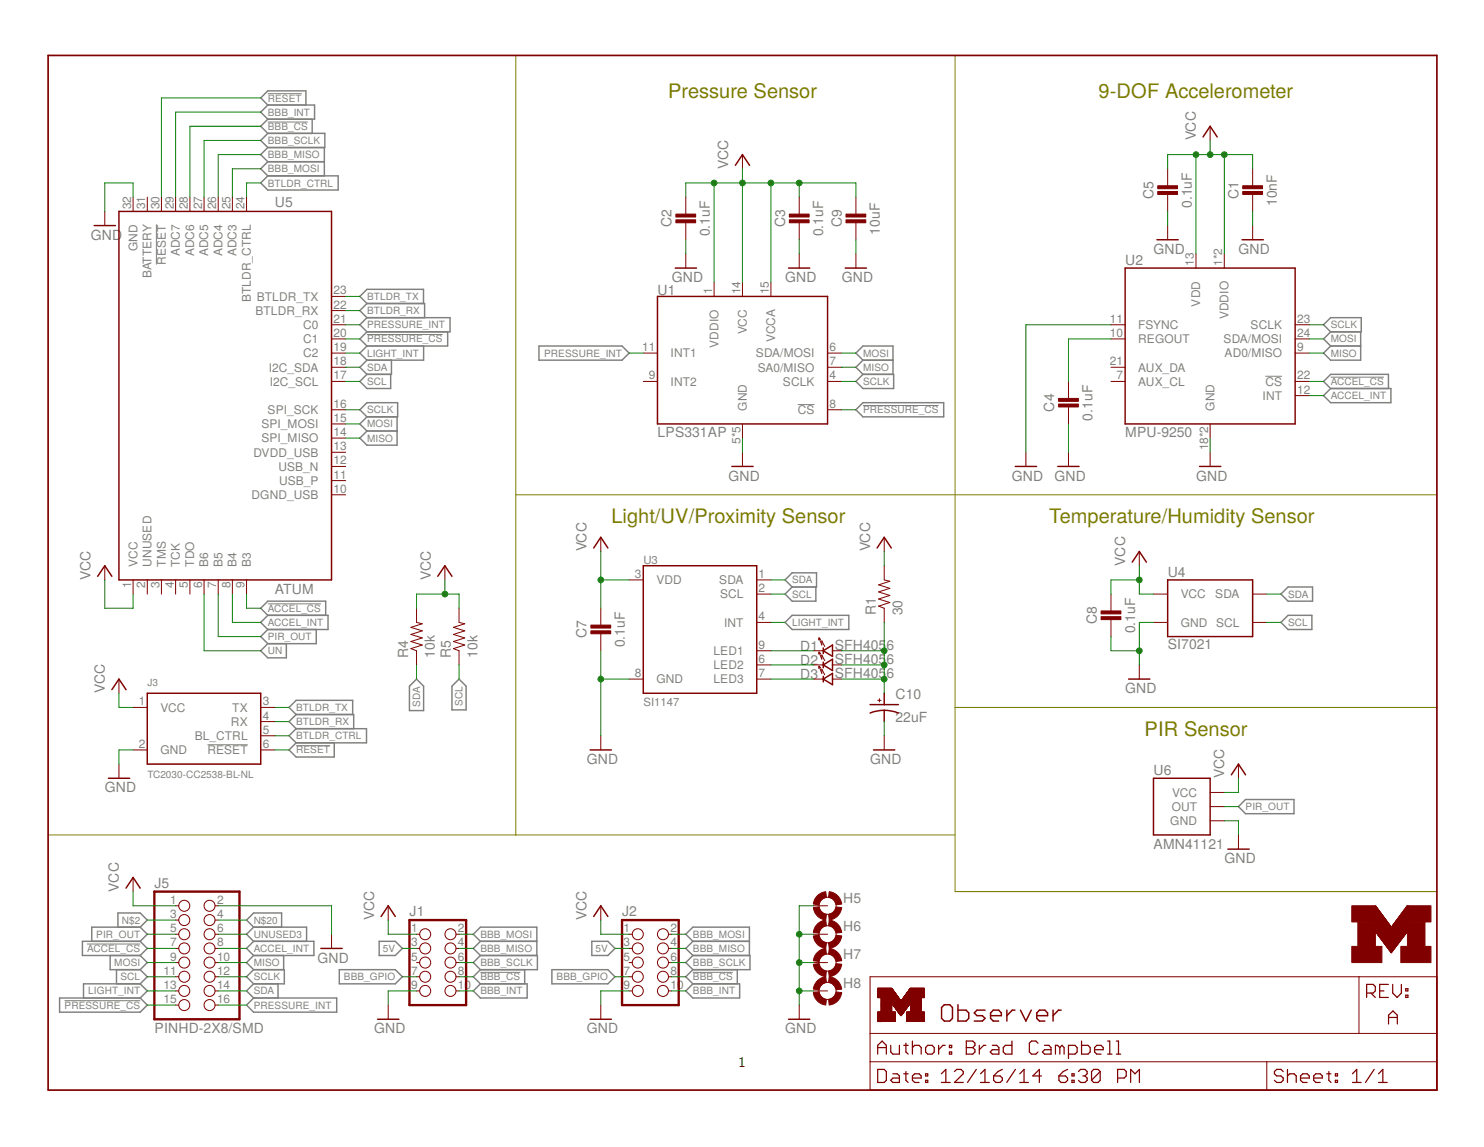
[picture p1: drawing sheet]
<svg xmlns="http://www.w3.org/2000/svg" width="279mm" height="216mm" viewBox="0 0 279 216" stroke-linecap="round" stroke-linejoin="round" font-family="sans-serif">
<path d="M97.1 10.4v146.8M179.8 10.4v157.4h90.7M97.1 93.1h173.4M179.8 133.2h90.7M9.1 157.2h170.7" fill="none" stroke="#808000" stroke-width=".19"/>
<g fill="none" stroke="#808080" stroke-width=".19">
<path d="M50.4 17.6h6.4M50.4 23h7.6M29.4 42.2v7.6M69.1 63h14.2M150.2 76.2h3.2M162.5 76.3h14.2M238.2 70.8h3.2M250.5 71h10.1M50.4 113.7h10.1M39.1 140.2h7.5M55.8 140.4h6.3M16.4 177.7h10"/>
<path d="M12.1 188.4h14.3M90.4 183h7.6M130.5 183h7.5"/>
</g>
<g fill="none" stroke="#808080" stroke-width=".28">
<path d="M50.4 19.8h8.8v2.6h-8.8M50.4 19.8l-1.3 1.3 1.3 1.3M50.4 19.8l-1.3-1.4 1.3-1.3h7.2v2.7M50.4 22.4l-1.3 1.4 1.3 1.3M50.4 25.1h10.8v2.7h-10.8M50.4 30.4l-1.3 1.4 1.3 1.3M50.4 30.4h10.7M50.4 33.1h13.3v2.7h-13.3l-1.3-1.4zM50.4 27.8l-1.3 1.3 1.3 1.3M50.4 25.1l-1.3 1.3 1.3 1.4M58.8 22.4v2.7M61.1 27.8v5.3"/>
<path d="M69.1 59.8h15.6v2.7h-15.6M69.1 59.8l-1.3 1.3 1.3 1.4M69.1 57.1l-1.3-1.3 1.3-1.3h10.6v2.6M69.1 57.1h10.8v2.7M69.1 57.1l-1.3 1.4 1.3 1.3M67.8 77.1l1.3-1.3h5.8v2.7h-5.8zM69.1 70.5l-1.3 1.3 1.3 1.3h4.5v-2.6M69.1 78.5l-1.3 1.3 1.3 1.3M69.1 62.5l-1.3 1.3 1.3 1.3M69.1 67.8l-1.3 1.3 1.3 1.4M69.1 65.1l-1.3 1.4 1.3 1.3M73.7 67.8v2.7h-4.6"/>
<path d="M74.8 78.5v5.3h-5.7l-1.3-1.3 1.3-1.4M79.8 65.1v2.7h-10.7M84.3 62.5v2.6h-15.2M101.5 65.1h15.6l1.3 1.4-1.3 1.3h-15.6zM162.5 70.5h5.8v2.6h-5.8l-1.4-1.3zM162.5 75.8h15.2v2.7h-15.2l-1.4-1.4zM162.5 67.8l-1.4-1.3 1.4-1.4h5.6v5.4M162.5 67.8h5.6M162.5 67.8l-1.4 1.3 1.4 1.4M249.2 61.1l1.3-1.3h5.8v2.7h-5.8zM250.5 73.1l-1.3-1.3 1.3-1.3h10.9v2.6M250.5 73.1h11.4v2.7h-11.4l-1.3-1.3z"/>
<path d="M250.5 62.5l-1.3 1.3 1.3 1.3M250.5 65.1h5.7M256.2 62.5v5.3h-5.7l-1.3-1.3 1.3-1.4M69.1 81.1h5.7M50.4 115.8l-1.3-1.3 1.3-1.3h10.9v2.6M50.4 115.8h11.4v2.7h-11.4M50.4 115.8l-1.3 1.4 1.3 1.3M50.4 118.5l-1.3 1.3 1.3 1.4M59.5 118.5v2.7h-9.1M147.8 109.2l1.3-1.4h4.6v2.7h-4.6zM149.1 110.5l-1.3 1.3 1.3 1.4h4.5v-2.7M149.1 115.8h10.7v2.7h-10.7l-1.3-1.3z"/>
<path d="M241.2 111.8l1.3-1.3h4.6v2.7h-4.6zM242.5 115.8h4.5v2.7h-4.5l-1.3-1.3zM50.4 121.2l-1.3 1.3 1.3 1.3h3.5v-2.6M55.8 134.5l-1.4-1.3 1.4-1.4h10.6v2.7M55.8 134.5h10.8v2.7M55.8 134.5l-1.4 1.3 1.4 1.4M55.8 137.2h13.2v2.6h-13.2M55.8 137.2l-1.4 1.3 1.4 1.3M55.8 139.8l-1.4 1.4 1.4 1.3h7.1v-2.7M77.1 129.2l1.3-1.4 1.4 1.4v4.6h-2.7zM85.1 129.2l1.3-1.4 1.4 1.4v4.4h-2.7zM233.2 151.8l1.3-1.3h9.1v2.7h-9.1z"/>
<path d="M20.7 179.9v2.6h5.7M22.2 174.5v-2.6h4.2l1.3 1.3-1.3 1.3M26.4 177.2l1.3 1.3-1.3 1.4M26.4 177.2h-10.9v2.7h10.9M26.4 179.9l1.3 1.3-1.3 1.3M26.4 174.5h-9.1v2.7M26.4 174.5l1.3 1.4-1.3 1.3M47.8 177.2h11.3v2.7h-11.3M47.8 179.9l-1.4 1.3 1.4 1.3M47.8 177.2l-1.4 1.3 1.4 1.4M47.8 174.5h9.9v2.7M47.8 174.5l-1.4-1.3 1.4-1.3h5.2v2.6"/>
<path d="M47.8 174.5l-1.4 1.4 1.4 1.3M53.4 179.9v2.6M71.4 177.2h3l1.4 1.3-1.4 1.4h-3zM90.4 179.9h10.8v2.6h-10.8M90.4 177.2h10.7M90.4 177.2l-1.3-1.3 1.3-1.4h10.7v5.4M90.4 177.2l-1.3 1.3 1.3 1.4M90.4 179.9l-1.3 1.3 1.3 1.3M111.4 177.2h3l1.4 1.3-1.4 1.4h-3zM130.5 179.9h10.7v2.6h-10.7M130.5 177.2h10.6M130.5 177.2l-1.4-1.3 1.4-1.4h10.6v5.4"/>
<path d="M130.5 177.2l-1.4 1.3 1.4 1.4M130.5 179.9l-1.4 1.3 1.4 1.3M11.2 187.9h15.2l1.3 1.3-1.3 1.3h-15.2zM21.9 182.5v2.7M26.4 185.2h-10.7v2.7M26.4 182.5l1.3 1.4-1.3 1.3M26.4 185.2l1.3 1.3-1.3 1.4M46.4 189.2l1.4-1.3h15.6v2.6h-15.6zM47.8 182.5l-1.4 1.4 1.4 1.3M47.8 182.5h5.7v2.7h-5.7M47.8 185.2l-1.4 1.3 1.4 1.4M52.3 185.2v2.7"/>
<path d="M63.9 182.5h10.5l1.4 1.4-1.4 1.3h-10.5zM90.4 185.2h8.9v2.7h-8.9l-1.3-1.4zM90.4 182.5l-1.3 1.4 1.3 1.3M98.8 182.5v2.7M103.9 182.5h10.5l1.4 1.4-1.4 1.3h-10.5zM130.5 185.2h8.8v2.7h-8.8l-1.4-1.4zM130.5 182.5l-1.4 1.4 1.4 1.3M138.8 182.5v2.7"/>
</g>
<path d="M9.1 10.4h261.4v194.8h-261.4z" fill="none" stroke="#800000" stroke-width=".32"/>
<g fill="none" stroke="#800000" stroke-width=".19">
<path d="M19.7 39.8v2.7M25.1 37.1v2.7M27.7 37.1v2.7M30.4 37.1v2.7M33.1 37.1v2.7M35.8 37.1v2.7M38.4 37.1v2.7M41.1 37.1v2.7M43.8 37.1v2.7M46.4 37.1v2.7M129.1 37.1v3.2M139.8 29.1v2.7"/>
<path d="M150.5 37.1v3.2M161.1 37.1v3.2M219.8 31.8v3.2M219.8 36.3v3.5M227.8 23.8v2.6M235.8 31.8v3.2M235.8 36.3v3.5M62.4 58.5h2.7M62.4 55.8h2.7M129.1 41.7v3.4M129.1 47.8v2.7M134.5 53.1v2.7"/>
<path d="M139.8 53.1v2.7M145.1 53.1v2.7M150.5 41.7v3.4M150.5 47.8v2.7M161.1 41.7v3.4M161.1 47.8v2.7M219.8 42.5v2.6M225.2 47.8v2.7M230.5 47.8v2.7M235.8 42.5v2.6M62.4 71.8h2.7M62.4 69.1h2.7"/>
<path d="M62.4 66.5h2.7M62.4 77.1h2.7M62.4 63.8h2.7M62.4 61.1h2.7M62.4 79.8h2.7M121.1 71.8h2.7M121.1 66.5h2.7M139.8 79.8v2.7M155.8 71.8h2.7M155.8 69.1h2.7M155.8 66.5h2.7M155.8 77.1h2.7"/>
<path d="M201.2 71.8v3.2M201.2 76.3v3.5M209.2 71.8h2.6M209.2 69.1h2.6M209.2 63.8h2.6M209.2 61.1h2.6M227.8 79.8v2.7M243.8 71.8h2.7M243.8 66.5h2.7M243.8 63.8h2.7M243.8 61.1h2.7M243.8 74.5h2.7"/>
<path d="M62.4 93.1h2.7M62.4 90.5h2.7M62.4 87.8h2.7M62.4 85.1h2.7M62.4 82.5h2.7M139.8 85.1v2.7M193.1 85.1v2.7M201.2 85.1v2.7M227.8 85.1v2.7M19.7 106.5v2.7M25.1 109.2v2.6M27.7 109.2v2.6"/>
<path d="M30.4 109.2v2.6M33.1 109.2v2.6M35.8 109.2v2.6M38.4 109.2v2.6M41.1 109.2v2.6M43.8 109.2v2.6M46.4 109.2v2.6M78.4 114.5v2.7l1.1 .2-2.1 .7 2.1 .6-2.1 .7 2.1 .7-2.1 .7 2.1 .6-2.1 .7 1 .4v2.7M83.8 106.5v2.7M86.4 114.5v2.7l1.1 .2-2.1 .7 2.1 .6-2.1 .7 2.1 .7-2.1 .7 2.1 .6-2.1 .7 1 .4v2.7M113.1 101.1v2.7M113.1 114.5v3.2"/>
<path d="M113.1 119v3.5M118.4 109.2h2.7M142.5 111.8h2.6M142.5 117.2h2.6M142.5 109.2h2.6M166.5 106.5v2.7l1 .2-2.1 .7 2.1 .6-2.1 .7 2.1 .7-2.1 .7 2.1 .6-2.1 .7 1.1 .4v2.7M166.5 101.1v2.7M209.2 111.8v3.2M209.2 116.4v3.4M214.5 103.8v2.7M217.2 111.8h2.6M217.2 117.2h2.6"/>
<path d="M235.8 111.8h2.7M235.8 117.2h2.7M22.4 127.8v2.7M25.1 133.2h2.6M49.1 133.2h2.7M49.1 135.8h2.7M49.1 138.5h2.7M113.1 138.5v2.7M118.4 127.8h2.7M142.5 125.2h2.6M142.5 122.5h2.6M142.5 127.8h2.6"/>
<path d="M153.1 125.2h1.9M153.1 122.5h1.9M153.1 127.8h1.9M154.2 120.1l.5 1.3v-.8l.6 1.1M154.2 122.7l.5 1.4v-.8l.6 1.1M154.2 125.4l.5 1.3v-.7l.6 1M154.2 120.1l.3 .3M154.2 120.1l-.1 .4M154.2 122.7l.3 .3M154.2 122.7l-.1 .4M154.2 125.4l.3 .3M154.2 125.4l-.1 .4"/>
<path d="M156.7 125.2h1.8M156.7 122.5h1.8M156.7 127.8h1.8M165.2 131.8h.7M165.6 131.5v.6M166.5 138.5v2.7M214.5 125.2v2.6M22.4 143.8v2.7M25.1 141.2h2.6M49.1 141.2h2.7M227.8 149.2h2.7M227.8 151.8h2.7"/>
<path d="M227.8 154.5h2.7M233.2 143.8v2.7M233.2 157.2v2.6M25.1 165.2v2.6M33.1 178.5h.6M33.1 175.9h.6M33.1 173.2h.6M33.1 170.5h.6M40.5 178.5h.6M40.5 175.9h.6M40.5 173.2h.6M40.5 170.5h.6"/>
<path d="M62.4 175.9v2.6M73.1 170.5v2.7M78.4 178.5h.6M78.4 175.9h.6M85.9 178.5h.5M85.9 175.9h.5M113.1 170.5v2.7M118.4 178.5h.6M118.4 175.9h.6M125.9 178.5h.5M125.9 175.9h.5M153.1 175.9h2.7"/>
<path d="M153.1 170.5h2.7M259 175.3l2.9 4M259 175.3h6.1M259 175.2h6.1M259 175.1h6.1M259 175h6.1M259 174.9h6.1M259 174.8h6.1M259 174.7h6.1M259 174.6h6.1M259 174.5h6.1M259 174.4l2.9 .1"/>
<path d="M259 174.4h2.9M259 174.3h2.8M259 174.2l2.8 .1M259 174.2h2.7M259 174.1l2.7 .1M259 174.1h2.6M259 174h2.6M259 173.9l2.6 .1M259 173.9h2.5M259 173.8h2.5M259 173.8h2.4M259 173.7h2.4"/>
<path d="M259 173.7h2.3M259 173.6l2.3 .1M259 173.6h2.3M259 173.5h2.2M259 173.4l2.2 .1M259 173.4h2.1M259 173.3l2.1 .1M259 173.3h2M259 173.2l2 .1M259 173.2h2M259 173.1l2 .1M259 173.1h1.9"/>
<path d="M259 173h1.9M259 173h1.8M259 172.9l1.8 .1M259 172.9h1.7M259 172.8h1.7M259 170.5h.1M259 170.5v4.8M259 175.4h6M259 172.7l1.7 .1M259 172.7h1.6M259 172.6l1.6 .1M259 172.6h1.5"/>
<path d="M259 172.5h1.5M259 172.4h1.4M259 172.3h1.3M259 172.2h1.3M259 172.2h1.2M259 172.1h1.2M259 172h1.1M259 171.9h1.1M259 171.9h1M259 171.8h1M259 171.8h.9M259 171.7h.9"/>
<path d="M259 171.6l.8 .1M259 171.6h.8M259 171.5h.8M259 171.5h.7M259 171.4h.7M259 171.4h.6M259 171.3h.6M259 171.2l.5 .1M259 171.2h.5M259 171.1h.4M259 171l.4 .1M259 171h.4"/>
<path d="M259 171h.3M259 170.9h.3M259 170.9h.2M259 170.8h.2M259 170.7h.1M259 170.6h.1M259 170.5l3 4 2.9-4h.2v4.8h-6.1M259 175.5h5.9M259.1 175.5h5.7M259.1 175.6h5.7M259.2 175.7h5.5M259.3 175.8h5.4"/>
<path d="M259.3 175.8h5.3M259.4 175.9h5.1M259.4 176h5.1M259.5 176h5M259.5 176.1h4.9M259.6 176.2h4.8M259.6 176.2h4.7M259.7 176.3h4.6M259.7 176.3h4.5M259.7 176.4h4.5M259.8 176.4h4.3M259.8 176.5h4.3"/>
<path d="M259.9 176.6h4.2M259.9 176.6h4.1M260 176.7h3.9M260.1 176.8h3.7M260.1 176.9h3.7M260.2 177h3.5M260.2 177.1h3.5M260.3 177.1h3.4M260.3 177.1h3.3M260.3 177.2h3.3M260.4 177.2h3.1M260.4 177.3h3.1"/>
<path d="M260.5 177.4h2.9M260.6 177.5h2.7M260.6 177.6h2.7M260.7 177.6h2.5M260.7 177.7h2.5M260.8 177.8h2.3M260.8 177.9h2.3M260.9 177.9h2.1M260.9 178h2.1M261 178.1h1.9M261.1 178.2h1.7M261.2 178.3h1.5"/>
<path d="M261.2 178.4h1.5M261.3 178.4h1.3M261.3 178.5h1.3M261.4 178.6h1.1M261.4 178.7h1M261.5 178.7h.9M261.5 178.8h.9M261.5 178.8h.8M261.6 178.9h.7M261.7 179h.5M261.7 179.1h.4M261.8 179.2h.3"/>
<path d="M261.9 179.2h.1M261.9 179.3h.1M262 174.5h3.1M262.1 174.4h3M262.1 174.3h3M262.2 179l-.5 .1M262.2 174.3h2.9M262.2 174.2h2.9M262.3 174.1h2.8M262.3 174h2.8M262.4 174h2.7M262.4 173.9h2.7"/>
<path d="M262.5 173.8h2.6M262.6 173.7h2.5M262.7 173.6h2.4M262.7 173.5h2.4M262.8 173.5h2.3M262.8 173.4h2.3M262.8 178.1l-1.8 .1M262.9 173.3h2.2M262.9 173.2h2.2M263 173.2h2.1M263 173.1h2.1M263.1 173.1h2"/>
<path d="M263.1 173h2M263.2 172.9h1.9M263.2 172.8h1.9M263.3 172.8h1.8M263.3 172.7h1.8M263.4 172.7h1.7M263.4 172.6h1.7M263.4 172.5h1.7M263.5 172.4h1.6M263.6 172.4h1.5M263.6 172.3h1.5M263.7 172.3h1.4"/>
<path d="M263.7 172.2h1.4M263.7 172.1h1.4M263.8 172.1h1.3M263.8 172h1.3M263.9 176.8h-3.9M263.9 171.9h1.2M264 171.8h1.1M264 171.7h1.1M264.1 171.7h1M264.1 171.6h1M264.2 171.6h.9M264.2 171.5h.9"/>
<path d="M264.3 171.4h.8M264.3 171.3h.8M264.4 171.3h.7M264.4 171.2h.7M264.5 171.2h.6M264.5 171.1h.6M264.6 175.9h-5.2M264.6 171h.5M264.6 170.9h.5M264.7 170.9h.4M264.7 170.8h.4M264.8 170.8h.3"/>
<path d="M264.8 170.7h.3M264.9 170.6h.2M264.9 175.4h-5.9M265 175.3l-3.1 4M33.1 183.9h.6M33.1 189.2h.6M33.1 186.5h.6M33.1 181.2h.6M40.5 183.9h.6M40.5 189.2h.6M40.5 186.5h.6M40.5 181.2h.6"/>
<path d="M73.1 189.2v2.7M78.4 183.9h.6M78.4 186.5h.6M78.4 181.2h.6M85.9 183.9h.5M85.9 186.5h.5M85.9 181.2h.5M113.1 189.2v2.7M118.4 183.9h.6M118.4 186.5h.6M118.4 181.2h.6M125.9 183.9h.5"/>
<path d="M125.9 186.5h.5M125.9 181.2h.5M150.5 189.2v2.7M153.1 186.5h2.7M153.1 181.2h2.7M163.8 183.9h106.7v21.3h-106.7zM163.8 199.9h106.7M163.8 194.5h106.7M165.3 192.2h3.3M165.3 192.1h3.3M165.3 192h3.3M165.3 191.9h3.3"/>
<path d="M165.3 191.8h3.3M165.3 191.7h3.3M165.3 191.6h3.3M165.3 191.5h3.3M165.3 191.4h3.3M165.3 191.3h3.3M165.3 191.2h3.3M165.3 191.1h3.3M165.3 191h3.3M165.3 190.9h3.3M165.3 190.8h3.3M165.3 190.7h3.3"/>
<path d="M165.3 190.6h3.3M165.3 190.5h3.3M165.3 187.8h3.9M165.3 187.7h3.8M165.3 187.6l3.8 .1M165.3 187.6h3.8M165.3 187.6h3.7M165.3 187.5h3.7M165.3 187.4h3.6M165.3 187.3h3.5M165.3 187.2l3.5 .1M165.3 187.2h3.4"/>
<path d="M165.3 187.1l3.4 .1M165.3 187.1h3.4M165.3 187l3.4 .1M165.3 187h3.3M165.3 186.9h3.3M165.3 186.9h3.2M165.3 186.8h3.2M165.3 186.8h3.1M165.3 186.7h3.1M165.3 186.6h3.1M165.3 186.6h3M165.3 186.5h3"/>
<path d="M165.3 186.5h2.9M165.3 186.4h2.9M165.3 186.3h2.8M165.3 186.2l2.8 .1M165.3 186.2h2.7M165.3 186.1l2.7 .1M165.3 186.1h2.7M165.3 186.1h2.6M165.3 186h2.6M165.9 190.4h2M165.9 190.3h2M165.9 190.2h2"/>
<path d="M165.9 190.1h2M165.9 190h2M165.9 189.9h2M165.9 189.8h2M165.9 189.7h2M165.9 189.6h2M165.9 189.5h2M165.9 189.4h2M165.9 189.3h2M165.9 189.2h2M165.9 189.1h2M165.9 189h2"/>
<path d="M165.9 188.9h2M165.9 188.9h5.5M165.9 188.8h7.5M165.9 188.7h7.5M165.9 188.6h7.5M165.9 188.5h7.5M165.9 188.4h7.5M165.9 188.4h3.7M165.9 188.3h3.6M165.9 188.2h3.6M165.9 188.1h3.5M165.9 188h3.4"/>
<path d="M165.9 187.9l3.4 .1M165.9 187.9h3.4M165.9 187.8h3.3M168 189h3.3M168.1 189.1h3.1M168.1 189.2h3.1M168.2 189.3h2.9M168.2 189.3h2.8M168.3 189.3h2.7M168.3 189.4h2.6M168.4 189.5h2.5M168.4 189.6h2.4"/>
<path d="M168.5 189.6h2.3M168.5 189.7h2.3M168.6 189.7h2.1M168.6 192.3h-3.3M168.6 189.8h2.1M168.6 190.6h-3.3M168.7 189.9h1.9M168.8 190.1h1.7M168.8 190.1h1.6M168.9 190.2h1.5M168.9 190.2h1.4M169 190.3h1.3"/>
<path d="M169 190.4h1.3M169.1 190.4h1.1M169.1 190.5h1.1M169.1 190.6h1M169.2 190.6h.9M169.2 190.7h.8M169.3 190.7h.7M169.3 190.8h.6M169.4 190.9h.5M169.4 190.9h.4M169.5 191h.3M169.5 191.1h.2"/>
<path d="M169.6 191.1h.1M169.6 191.2h.1M169.7 188.4h3.7M169.7 188.3h3.7M169.8 191l-.3 .1M169.8 188.3h3.6M169.8 188.2h3.6M169.9 188.1h3.5M169.9 188h3.5M170 188h3.4M170 190.8h-.7M170 187.9h3.4"/>
<path d="M170.1 187.9h3.3M170.1 187.7h3.9M170.2 190.5h-1.1M170.2 187.7h3.8M170.2 187.6h3.8M170.3 187.6h3.7M170.3 187.5h3.7M170.4 187.4h3.6M170.4 187.3h3.6M170.5 187.3h3.5M170.5 190h-1.7M170.6 187.2h3.4"/>
<path d="M170.6 187.1h3.4M170.7 187h3.3M170.7 192.3h3.3M170.7 192.2h3.3M170.7 192.1h3.3M170.7 192h3.3M170.7 191.9h3.3M170.7 191.8h3.3M170.7 191.7h3.3M170.7 191.6h3.3M170.7 191.5h3.3M170.7 191.4h3.3"/>
<path d="M170.7 191.3h3.3M170.7 191.2h3.3M170.7 191.1h3.3M170.7 191h3.3M170.7 190.9h3.3M170.7 190.8h3.3M170.7 190.7h3.3M170.7 190.6h3.3M170.7 190.5h3.3M170.8 186.9h3.2M170.8 186.8h3.2M170.9 186.8h3.1"/>
<path d="M170.9 186.7h3.1M170.9 186.6h3.1M171 189.4h-2.7M171 186.6h3M171 186.5h3M171.1 186.5h2.9M171.1 186.4h2.9M171.1 189.2h-2.9M171.2 186.4h2.8M171.2 186.3h2.8M171.3 189h-3.3M171.3 186.2h2.7"/>
<path d="M171.3 188.9h-3.3M171.3 188.9h.1M171.3 186.1h2.7M171.4 186.1h2.6M171.4 190.5h.1M171.4 186h2.6M171.4 190.4h2M171.4 190.3h2M171.4 190.2h2M171.4 190.1h2M171.4 190h2M171.4 189.9h2"/>
<path d="M171.4 189.8h2M171.4 189.7h2M171.4 189.6h2M171.4 189.5h2M171.4 189.4h2M171.4 189.3h2M171.4 189.2h2M171.4 189.1h2M171.4 189h2M171.4 188.9h2M173.4 187.8h.1M174 187.8h-3.9"/>
<path d="M238.5 199.9v5.3M255.9 183.9v10.6"/>
<circle cx="34.7" cy="170.5" r="1.04"/>
<circle cx="34.7" cy="173.2" r="1.04"/>
<circle cx="34.7" cy="175.9" r="1.04"/>
<circle cx="34.7" cy="178.5" r="1.04"/>
<circle cx="39.5" cy="170.5" r="1.04"/>
<circle cx="39.5" cy="173.2" r="1.04"/>
<circle cx="39.5" cy="178.5" r="1.04"/>
<circle cx="39.5" cy="175.9" r="1.04"/>
<circle cx="80.1" cy="178.5" r="1.04"/>
<circle cx="80.1" cy="175.9" r="1.04"/>
<circle cx="84.8" cy="175.9" r="1.04"/>
<circle cx="84.8" cy="178.5" r="1.04"/>
<circle cx="120.1" cy="178.5" r="1.04"/>
<circle cx="120.1" cy="175.9" r="1.04"/>
<circle cx="124.8" cy="178.5" r="1.04"/>
<circle cx="124.8" cy="175.9" r="1.04"/>
<circle cx="155.8" cy="175.9" r="1.61"/>
<circle cx="155.8" cy="170.5" r="1.61"/>
<circle cx="34.7" cy="186.5" r="1.04"/>
<circle cx="34.7" cy="183.9" r="1.04"/>
<circle cx="34.7" cy="189.2" r="1.04"/>
<circle cx="34.7" cy="181.2" r="1.04"/>
<circle cx="39.5" cy="186.5" r="1.04"/>
<circle cx="39.5" cy="189.2" r="1.04"/>
<circle cx="39.5" cy="181.2" r="1.04"/>
<circle cx="39.5" cy="183.9" r="1.04"/>
<circle cx="80.1" cy="186.5" r="1.04"/>
<circle cx="80.1" cy="181.2" r="1.04"/>
<circle cx="80.1" cy="183.9" r="1.04"/>
<circle cx="84.8" cy="186.5" r="1.04"/>
<circle cx="84.8" cy="183.9" r="1.04"/>
<circle cx="84.8" cy="181.2" r="1.04"/>
<circle cx="120.1" cy="186.5" r="1.04"/>
<circle cx="120.1" cy="183.9" r="1.04"/>
<circle cx="120.1" cy="181.2" r="1.04"/>
<circle cx="124.8" cy="186.5" r="1.04"/>
<circle cx="124.8" cy="181.2" r="1.04"/>
<circle cx="124.8" cy="183.9" r="1.04"/>
<circle cx="155.8" cy="186.5" r="1.61"/>
<circle cx="155.8" cy="181.2" r="1.61"/>
</g>
<g fill="none" stroke="#800000" stroke-width=".23">
<path d="M165.2 198.4v-1.6l.9-.8 .8 .8v1.6M165.2 197.2h1.7M167.7 196.8v1.2l.4 .4h1.2v-1.6M170.2 196.8h.8M170.6 196.4v1.6l.4 .4M171.8 196v2.4M171.8 197.2l.4-.4h.8l.4 .4v1.2M174.7 196.8h.8l.4 .4v.8l-.4 .4h-.8l-.4-.4v-.8zM176.7 196.8v1.6M177.9 196.8h-.4l-.8 .8M178.8 196.8h.4v.4h-.4zM178.8 198h.4v.4h-.4z"/>
<path d="M181.9 197.2h1.3M181.9 196h1.3l.4 .4v.4l-.4 .4 .4 .4v.4l-.4 .4h-1.3zM184.4 196.8v1.6M185.6 196.8h-.4l-.8 .8M186.8 196.8h.9l.4 .4v1.2h-1.3l-.4-.4 .4-.4h1.3M190.5 196v2.4h-1.2l-.4-.4v-.8l.4-.4h1.2M195.4 196.4l-.4-.4h-.8l-.4 .4v1.6l.4 .4h.8l.4-.4M196.7 196.8h.8l.4 .4v1.2h-1.2l-.4-.4 .4-.4h1.2M199.5 197.2l-.4-.4h-.4v1.6M199.5 197.2v1.2M199.5 197.2l.4-.4 .4 .4v1.2M201.2 198.4h1.2l.4-.4v-.8l-.4-.4h-1.2v2.4"/>
<path d="M203.6 196v2.4h1.3l.4-.4v-.8l-.4-.4h-1.3M206.1 197.6h1.6v-.4l-.4-.4h-.8l-.4 .4v.8l.4 .4h.8M208.5 198.4h.9M208.5 196h.4v2.4M210.2 198.4h.8M210.2 196h.4v2.4M257.3 186.9h1.2l.4-.4v-.8l-.4-.4h-1.2v2.4M258.1 186.9l.8 .8M259.8 186.5h.8M261.4 185.3h-1.6v2.4h1.6M261.4 192.7v-1.6l.9-.8 .8 .8v1.6M261.4 191.5h1.7"/>
<path d="M262.2 185.3v1.6l.8 .8 .8-.8v-1.6M264.7 187.3h.4v.4h-.4zM264.7 186.1h.4v.4h-.4zM165.2 201.3h1.3l.4 .4v1.6l-.4 .5h-1.3zM168.1 202.1h.8l.4 .4v1.3h-1.2l-.4-.5 .4-.4h1.2M170.2 202.1h.8M170.6 201.7v1.6l.4 .5M171.8 202.9h1.6v-.4l-.4-.4h-.8l-.4 .4v.8l.4 .5h.8M174.3 203.3h.4v.5h-.4zM174.3 202.1h.4v.4h-.4zM177.2 203.8h1.7M177.2 202.1l.9-.8v2.5"/>
<path d="M179.7 201.7l.4-.4h.8l.5 .4v.4l-1.7 1.7h1.7M183.8 201.3l-1.6 2.5M184.6 203.8h1.7M184.6 202.1l.8-.8v2.5M187.1 202.5h1.2l.4 .4v.4l-.4 .5h-.8l-.4-.5zM188.7 201.3l-.8 .4-.8 .8M191.2 201.3l-1.7 2.5M192 203.8h1.6M192 202.1l.8-.8v2.5M196.1 202.5h-1.6l1.2-1.2v2.5M199.4 202.5h1.2l.4 .4v.4l-.4 .5h-.8l-.4-.5zM201 201.3l-.8 .4-.8 .8"/>
<path d="M201.8 203.3h.4v.5h-.4zM201.8 202.1h.4v.4h-.4zM203.1 201.7l.4-.4h.8l.4 .4v.4l-.4 .4M203.9 202.5h.4M204.3 202.5l.4 .4v.4l-.4 .5h-.8l-.4-.5M207.1 201.7v1.6l-.4 .5h-.8l-.4-.5M207.1 201.7l-.4-.4h-.8l-.4 .4v1.6M207.1 201.7l-1.6 1.6M210.4 202.9h1.2l.4-.4v-.8l-.4-.4h-1.2v2.5M212.9 203.8v-2.5l.8 .8 .8-.8v2.5M241.6 201.7l-.4-.4h-.8l-.5 .4v.4l.5 .4h.8l.4 .4v.4l-.4 .5h-.8l-.5-.5M242.4 202.5l.4-.4h.8l.5 .4v1.3"/>
<path d="M242.4 201.3v2.5M244.9 202.9h1.6v-.4l-.4-.4h-.8l-.4 .4v.8l.4 .5h.8M247.3 202.9h1.7v-.4l-.4-.4h-.9l-.4 .4v.8l.4 .5h.9M249.8 202.1h.8M250.2 201.7v1.6l.4 .5M251.4 203.3h.4v.5h-.4zM251.4 202.1h.4v.4h-.4zM254.6 203.8h1.7M254.6 202.1l.8-.8v2.5M258.7 201.3l-1.6 2.5M259.5 203.8h1.7M259.5 202.1l.8-.8v2.5"/>
</g>
<g fill="none" stroke="#800000" stroke-width=".28">
<path d="M22.4 39.8h40v69.4h-40zM138.5 31.1l1.3-2 1.3 2M226.5 25.8l1.3-2 1.4 2M17.7 42.5h4M123.8 55.8h32v24h-32zM127.1 50.5h4M148.5 50.5h4M159.1 50.5h4M211.8 50.5h32v29.3h-32zM217.8 45.1h4M233.8 45.1h4M137.8 87.8h4"/>
<path d="M191.2 87.8h4M199.2 87.8h4M225.8 87.8h4M18.4 108.5l1.3-2 1.4 2M82.4 108.5l1.4-2 1.3 2M111.8 103.1l1.3-2 1.3 2M121.1 106.5h21.4v24h-21.4zM165.1 103.1l1.4-2 1.3 2M213.2 105.8l1.3-2 1.3 2M219.8 109.2h16v10.6h-16zM21.1 129.8l1.3-2 1.3 2M27.7 130.5h21.4v13.3h-21.4z"/>
<path d="M155 122.5l1.7-1.1v2.1zM155 125.2l1.7-1.1v2.1zM155 127.8l1.7-1.1v2.2zM155 122v1M155 124.6v1.1M155 127.3v1.1M163.8 134.2a7 7 0 0 1 5.3 0M163.8 132.6h5.3M166.5 130.5v2.1M166.5 133.7v2.1M212.5 127.8h4M20.4 146.5h4"/>
<path d="M111.1 141.2h4M164.5 141.2h4M217.2 146.5h10.6v10.7h-10.6zM231.2 159.8h4M231.8 145.8l1.4-2 1.3 2M23.7 167.2l1.4-2 1.3 2M60.4 178.5h4M71.8 172.5l1.3-2 1.3 2M111.8 172.5l1.3-2 1.3 2M71.1 191.9h4M111.1 191.9h4M148.5 191.9h4"/>
<path d="M177.3 189.6l.5-.5h1l.5 .5v2.1l-.5 .5h-1l-.5-.5zM180.4 189.1v3.1h1.5l.5-.5v-1l-.5-.6h-1.5M185.5 190.1h-1.6l-.5 .6 .5 .5h1.1l.5 .5-.5 .5h-1.6M186.5 191.2h2v-.5l-.5-.6h-1l-.5 .6v1l.5 .5h1M189.6 190.1v2.1M191.1 190.1h-.5l-1 1.1M192.1 190.1l1 2.1 1.1-2.1M195.2 191.2h2v-.5l-.5-.6h-1l-.5 .6v1l.5 .5h1M198.3 190.1v2.1M199.8 190.1h-.5l-1 1.1"/>
</g>
<g fill="#800000" stroke="#800000" stroke-width=".19">
<path d="M218 35h3.7v.5h-3.7z"/>
<path d="M218 36h3.7v.6h-3.7z"/>
<path d="M234 35h3.7v.5h-3.7z"/>
<path d="M234 36h3.7v.6h-3.7z"/>
<path d="M199.3 75h3.7v.5h-3.7z"/>
<path d="M199.3 76.1h3.7v.5h-3.7z"/>
<path d="M148.6 40.3h3.7v.6h-3.7z"/>
<path d="M148.6 41.4h3.7v.5h-3.7z"/>
<path d="M159.3 40.3h3.7v.6h-3.7z"/>
<path d="M159.3 41.4h3.7v.5h-3.7z"/>
<path d="M127.3 40.3h3.7v.6h-3.7z"/>
<path d="M127.3 41.4h3.7v.5h-3.7z"/>
<path d="M111.3 117.7h3.7v.5h-3.7z"/>
<path d="M111.3 118.7h3.7v.6h-3.7z"/>
<path d="M207.3 115h3.7v.5h-3.7z"/>
<path d="M207.3 116.1h3.7v.5h-3.7z"/>
<path d="M254.5 170.5h4.5v3h-4.5z"/>
<path d="M255.7 173.6h3.3v4.5h-3.3z"/>
<path d="M254.5 178.1h5.7v3.1h-5.7z"/>
<path d="M263.7 178.1h5.7v3.1h-5.7z"/>
<path d="M265 173.6h3.3v4.5h-3.3z"/>
<path d="M264.9 170.5h4.5v3h-4.5z"/>
</g>
<path d="M29.1 167.8h16v24.1h-16zM77.1 173.2h10.7v16h-10.7zM117.1 173.2h10.7v16h-10.7z" fill="none" stroke="#800000" stroke-width=".44"/>
<g fill="#800000" stroke="#800000" stroke-width=".19">
<path d="M156.1 167.9a2.62 2.62 0 0 1 2.4 2.3l-1.1 .1-.1-.3a1.56 1.56 0 0 0-1.3-1.1z" fill-rule="evenodd"/>
<path d="M154.1 168.4l.7-.4 .7-.1 .1 1a1.59 1.59 0 0 0-1.4 1.4l-1.1-.1 .1-.3a2.67 2.67 0 0 1 .9-1.5z" fill-rule="evenodd"/>
<path d="M153.1 170.8l1.1-.1a1.59 1.59 0 0 0 1.4 1.4l-.1 1.1a2.58 2.58 0 0 1-2.4-2.4z" fill-rule="evenodd"/>
<path d="M156 172.1a1.58 1.58 0 0 0 1.4-1.4l1.1 .1a2.63 2.63 0 0 1-2.4 2.4z" fill-rule="evenodd"/>
<path d="M156.1 173.2a2.62 2.62 0 0 1 2.4 2.3l-1.1 .1-.1-.3a1.64 1.64 0 0 0-1.3-1.1z" fill-rule="evenodd"/>
<path d="M154.1 173.8l.7-.5 .7-.1 .1 1a1.65 1.65 0 0 0-1.4 1.4l-1.1-.1 .1-.2a2.67 2.67 0 0 1 .9-1.5z" fill-rule="evenodd"/>
<path d="M153.1 176.2l1.1-.2a1.59 1.59 0 0 0 1.4 1.4l-.1 1.1a2.58 2.58 0 0 1-2.4-2.3z" fill-rule="evenodd"/>
<path d="M156 177.4a1.58 1.58 0 0 0 1.4-1.4l1.1 .2a2.63 2.63 0 0 1-2.4 2.3z" fill-rule="evenodd"/>
<path d="M156.1 178.5a2.68 2.68 0 0 1 2.4 2.3l-1.1 .2-.1-.4a1.64 1.64 0 0 0-1.3-1z" fill-rule="evenodd"/>
<path d="M153.8 179.4a2.58 2.58 0 0 1 1.7-.9l.1 1.1a1.65 1.65 0 0 0-1.4 1.4l-1.1-.2 .2-.6z" fill-rule="evenodd"/>
<path d="M153.1 181.5l1.1-.1a1.59 1.59 0 0 0 1.4 1.4l-.1 1a2.58 2.58 0 0 1-2.4-2.3z" fill-rule="evenodd"/>
<path d="M156 182.8a1.58 1.58 0 0 0 1.4-1.4l1.1 .1a2.63 2.63 0 0 1-2.4 2.3z" fill-rule="evenodd"/>
<path d="M156.1 183.9a2.68 2.68 0 0 1 2.4 2.3l-1.1 .1-.1-.3a1.64 1.64 0 0 0-1.3-1.1z" fill-rule="evenodd"/>
<path d="M153.8 184.8a2.58 2.58 0 0 1 1.7-.9l.1 1a1.65 1.65 0 0 0-1.4 1.4l-1.1-.1 .2-.7z" fill-rule="evenodd"/>
<path d="M153.1 186.8l1.1-.1a1.64 1.64 0 0 0 1.4 1.4l-.1 1.1a2.63 2.63 0 0 1-2.4-2.4z" fill-rule="evenodd"/>
<path d="M156 188.1a1.63 1.63 0 0 0 1.4-1.4l1.1 .1a2.68 2.68 0 0 1-2.4 2.4z" fill-rule="evenodd"/>
</g>
<g fill="none" stroke="#008000" stroke-width=".19">
<path d="M49.1 18.4h-18.7v18.7M25.1 37.1v-2.7h-5.4v5.4M49.1 29.1h-8v8M49.1 34.4h-2.7v2.7M49.1 31.8h-5.3v5.3M49.1 23.8h-13.3v13.3M49.1 21.1h-16v16M49.1 26.4h-10.7v10.7M129.1 37.1v-2.7h32v2.7M134.5 34.4v18.7M139.8 31.8v21.3M145.1 34.4v18.7"/>
<path d="M150.5 34.4v2.7M219.8 31.8v-2.7h16v2.7M219.8 39.8v2.7M225.2 29.1v18.7M227.8 26.4v2.7M230.5 29.1v18.7M235.8 39.8v2.7M65.1 55.8h2.7M65.1 58.5h2.7M129.1 45.1v2.7M150.5 45.1v2.7M161.1 45.1v2.7"/>
<path d="M65.1 61.1h2.7M65.1 63.8h2.7M65.1 71.8h2.7M65.1 77.1h2.7M65.1 66.5h2.7M65.1 79.8h2.7M65.1 69.1h2.7M118.4 66.5h2.7M158.5 71.8h2.6M158.5 77.1h2.6M158.5 66.5h2.6M158.5 69.1h2.6"/>
<path d="M201.2 79.8v5.3M209.2 63.8h-8v8M209.2 61.1h-16.1v24M246.5 61.1h2.7M246.5 63.8h2.7M246.5 71.8h2.7M246.5 66.5h2.7M246.5 74.5h2.7M65.1 82.5h2.7M139.8 82.5v2.6M227.8 82.5v2.6M19.7 109.2v5.3h5.4v-2.7"/>
<path d="M38.4 111.8v10.7h10.7M41.1 111.8v8h8M43.8 111.8v5.4h5.3M46.4 111.8v2.7h2.7M78.4 114.5v-2.7h8v2.7M83.8 109.2v2.6M113.1 109.2h5.3M113.1 103.8v10.7M145.1 109.2h2.7M145.1 111.8h2.7M145.1 117.2h2.7M166.5 103.8v2.7"/>
<path d="M166.5 117.2v13.3M209.2 119.8v2.7h5.3M214.5 109.2h-5.3v2.6M214.5 106.5v5.3h2.7M217.2 117.2h-2.7v8M238.5 111.8h2.7M238.5 117.2h2.7M22.4 130.5v2.7h2.7M51.8 133.2h2.6M51.8 135.8h2.6M51.8 138.5h2.6M78.4 125.2v2.6"/>
<path d="M86.4 125.2v2.6M113.1 122.5v16M113.1 127.8h5.3M145.1 127.8h8M145.1 122.5h8M145.1 125.2h8M158.5 127.8h8M158.5 122.5h8M158.5 125.2h8M166.5 135.8v2.7M25.1 141.2h-2.7v2.6M51.8 141.2h2.6"/>
<path d="M230.5 154.5h2.7v2.7M230.5 151.8h2.7M233.2 146.5v2.7h-2.7M25.1 167.8v2.7h8M27.7 175.9h5.4M27.7 178.5h5.4M27.7 173.2h5.4M41.1 175.9h5.3M41.1 170.5h21.3v5.4M41.1 178.5h5.3M41.1 173.2h5.3M73.1 173.2v2.7h5.3"/>
<path d="M75.8 178.5h2.6M86.4 175.9h2.7M86.4 178.5h2.7M113.1 173.2v2.7h5.3M115.8 178.5h2.6M126.4 175.9h2.7M126.4 178.5h2.7M150.5 175.9h2.6M153.1 170.5h-2.6v18.7M27.7 186.5h5.4M27.7 181.2h5.4M27.7 183.9h5.4"/>
<path d="M27.7 189.2h5.4M41.1 186.5h5.3M41.1 181.2h5.3M41.1 183.9h5.3M41.1 189.2h5.3M75.8 183.9h2.6M78.4 186.5h-5.3v2.7M86.4 186.5h2.7M86.4 181.2h2.7M86.4 183.9h2.7M115.8 183.9h2.6M118.4 186.5h-5.3v2.7"/>
<path d="M126.4 186.5h2.7M126.4 181.2h2.7M126.4 183.9h2.7M150.5 186.5h2.6M150.5 181.2h2.6"/>
</g>
<g fill="#008000" stroke="#008000" stroke-width=".19">
<circle cx="225.2" cy="29.1" r=".53"/>
<circle cx="230.5" cy="29.1" r=".53"/>
<circle cx="227.8" cy="29.1" r=".53"/>
<circle cx="150.5" cy="34.4" r=".53"/>
<circle cx="145.1" cy="34.4" r=".53"/>
<circle cx="139.8" cy="34.4" r=".53"/>
<circle cx="134.5" cy="34.4" r=".53"/>
<circle cx="113.1" cy="109.2" r=".53"/>
<circle cx="214.5" cy="109.2" r=".53"/>
<circle cx="83.8" cy="111.8" r=".53"/>
<circle cx="113.1" cy="127.8" r=".53"/>
<circle cx="214.5" cy="122.5" r=".53"/>
<circle cx="150.5" cy="175.9" r=".53"/>
<circle cx="150.5" cy="181.2" r=".53"/>
<circle cx="150.5" cy="186.5" r=".53"/>
<circle cx="166.5" cy="122.5" r=".53"/>
<circle cx="166.5" cy="125.2" r=".53"/>
<circle cx="166.5" cy="127.8" r=".53"/>
</g>
<g font-size="3.8" fill="#808000">
<text x="125.8" y="18.4">Pressure Sensor</text>
<text x="206.8" y="18.4">9-DOF Accelerometer</text>
<text x="115.1" y="98.5">Light/UV/Proximity Sensor</text>
<text x="197.5" y="98.5">Temperature/Humidity Sensor</text>
<text x="215.5" y="138.5">PIR Sensor</text>
</g>
<text font-size="2.7" x="139" y="200.9">1</text>
<g font-size="2.6" fill="#808080">
<text x="225.2" y="26.4" transform="rotate(-90 225.2 26.4)">VCC</text>
<text x="137.1" y="31.8" transform="rotate(-90 137.1 31.8)">VCC</text>
<text x="51.8" y="39">U5</text>
<text x="217.2" y="37.5" transform="rotate(-90 217.2 37.5)">C5</text>
<text x="224.4" y="39.2" transform="rotate(-90 224.4 39.2)">0.1uF</text>
<text x="233.2" y="37.5" transform="rotate(-90 233.2 37.5)">C1</text>
<text x="240.4" y="38.8" transform="rotate(-90 240.4 38.8)">10nF</text>
<text x="17.1" y="45.1">GND</text>
<text x="126.5" y="42.8" transform="rotate(-90 126.5 42.8)">C2</text>
<text x="133.7" y="44.5" transform="rotate(-90 133.7 44.5)">0.1uF</text>
<text x="147.8" y="42.8" transform="rotate(-90 147.8 42.8)">C3</text>
<text x="155" y="44.5" transform="rotate(-90 155 44.5)">0.1uF</text>
<text x="158.5" y="42.8" transform="rotate(-90 158.5 42.8)">C9</text>
<text x="165.7" y="44.1" transform="rotate(-90 165.7 44.1)">10uF</text>
<text x="217.2" y="47.8">GND</text>
<text x="233.2" y="47.8">GND</text>
<text x="126.5" y="53.1">GND</text>
<text x="147.8" y="53.1">GND</text>
<text x="158.5" y="53.1">GND</text>
<text x="211.8" y="49.9">U2</text>
<text x="123.8" y="55.5">U1</text>
<text x="198.5" y="77.5" transform="rotate(-90 198.5 77.5)">C4</text>
<text x="123.8" y="82.2">LPS331AP</text>
<text x="205.7" y="79.2" transform="rotate(-90 205.7 79.2)">0.1uF</text>
<text x="211.8" y="82.2">MPU-9250</text>
<text x="137.1" y="90.5">GND</text>
<text x="190.5" y="90.5">GND</text>
<text x="198.5" y="90.5">GND</text>
<text x="225.2" y="90.5">GND</text>
<text x="110.4" y="103.8" transform="rotate(-90 110.4 103.8)">VCC</text>
<text x="163.8" y="103.8" transform="rotate(-90 163.8 103.8)">VCC</text>
<text x="211.8" y="106.5" transform="rotate(-90 211.8 106.5)">VCC</text>
<text x="17.1" y="109.1" transform="rotate(-90 17.1 109.1)">VCC</text>
<text x="51.8" y="111.8">ATUM</text>
<text x="81.1" y="109.1" transform="rotate(-90 81.1 109.1)">VCC</text>
<text x="219.9" y="108.6">U4</text>
<text x="164.9" y="115.8" transform="rotate(-90 164.9 115.8)">R1</text>
<text x="169.9" y="115.8" transform="rotate(-90 169.9 115.8)">30</text>
<text x="206.5" y="117.5" transform="rotate(-90 206.5 117.5)">C8</text>
<text x="213.7" y="119.2" transform="rotate(-90 213.7 119.2)">0.1uF</text>
<text x="76.9" y="123.8" transform="rotate(-90 76.9 123.8)">R4</text>
<text x="81.9" y="123.8" transform="rotate(-90 81.9 123.8)">10k</text>
<text x="84.9" y="123.8" transform="rotate(-90 84.9 123.8)">R5</text>
<text x="89.9" y="123.8" transform="rotate(-90 89.9 123.8)">10k</text>
<text x="110.4" y="120.2" transform="rotate(-90 110.4 120.2)">C7</text>
<text x="117.6" y="121.9" transform="rotate(-90 117.6 121.9)">0.1uF</text>
<text x="150.7" y="122.5">D1</text>
<text x="150.7" y="125.2">D2</text>
<text x="157.1" y="122.4">SFH405</text>
<text x="157.1" y="125">SFH405</text>
<text x="166.9" y="122.4">6</text>
<text x="166.9" y="125">6</text>
<text x="219.9" y="122.2">SI7021</text>
<text x="19.7" y="130.5" transform="rotate(-90 19.7 130.5)">VCC</text>
<text x="150.7" y="127.8">D3</text>
<text x="157.1" y="127.7">SFH405</text>
<text x="166.9" y="127.7">6</text>
<text x="168.6" y="131.6">C10</text>
<text x="211.8" y="130.5">GND</text>
<text x="168.6" y="135.8">22uF</text>
<text x="110.5" y="143.8">GND</text>
<text x="163.8" y="143.8">GND</text>
<text x="19.7" y="149.2">GND</text>
<text x="217.2" y="146">U6</text>
<text x="230.5" y="146.5" transform="rotate(-90 230.5 146.5)">VCC</text>
<text x="217.2" y="159.8">AMN41121</text>
<text x="22.4" y="167.8" transform="rotate(-90 22.4 167.8)">VCC</text>
<text x="29.1" y="167.2">J5</text>
<text x="230.5" y="162.5">GND</text>
<text x="70.4" y="173.2" transform="rotate(-90 70.4 173.2)">VCC</text>
<text x="77.1" y="172.5">J1</text>
<text x="110.4" y="173.2" transform="rotate(-90 110.4 173.2)">VCC</text>
<text x="117.1" y="172.5">J2</text>
<text x="158.8" y="169.9">H5</text>
<text x="158.8" y="175.2">H6</text>
<text x="59.8" y="181.2">GND</text>
<text x="158.8" y="180.6">H7</text>
<text x="158.8" y="185.9">H8</text>
<text x="29.1" y="194.5">PINHD-2X8/SMD</text>
<text x="70.4" y="194.5">GND</text>
<text x="110.5" y="194.5">GND</text>
<text x="147.8" y="194.5">GND</text>
</g>
<g font-size="2.2" fill="#808080">
<text x="24.7" y="39.4" transform="rotate(-90 24.7 39.4)">32</text>
<text x="27.4" y="39.4" transform="rotate(-90 27.4 39.4)">31</text>
<text x="30" y="39.4" transform="rotate(-90 30 39.4)">30</text>
<text x="32.7" y="39.4" transform="rotate(-90 32.7 39.4)">29</text>
<text x="35.4" y="39.4" transform="rotate(-90 35.4 39.4)">28</text>
<text x="38" y="39.4" transform="rotate(-90 38 39.4)">27</text>
<text x="40.7" y="39.4" transform="rotate(-90 40.7 39.4)">26</text>
<text x="43.4" y="39.4" transform="rotate(-90 43.4 39.4)">25</text>
<text x="46" y="39.4" transform="rotate(-90 46 39.4)">24</text>
<text x="25.9" y="47.3" transform="rotate(-90 25.9 47.3)">GND</text>
<text x="28.5" y="52.4" transform="rotate(-90 28.5 52.4)">BATTERY</text>
<text x="31.2" y="49.8" transform="rotate(-90 31.2 49.8)">RESET</text>
<text x="33.9" y="48.3" transform="rotate(-90 33.9 48.3)">ADC7</text>
<text x="36.5" y="48.3" transform="rotate(-90 36.5 48.3)">ADC6</text>
<text x="39.2" y="48.3" transform="rotate(-90 39.2 48.3)">ADC5</text>
<text x="41.9" y="48.3" transform="rotate(-90 41.9 48.3)">ADC4</text>
<text x="44.6" y="48.3" transform="rotate(-90 44.6 48.3)">ADC3</text>
<text x="224.8" y="50.1" transform="rotate(-90 224.8 50.1)">13</text>
<text x="230.1" y="50.1" transform="rotate(-90 230.1 50.1)">1*2</text>
<text x="47.2" y="56.9" transform="rotate(-90 47.2 56.9)">BTLDR_CTRL</text>
<text x="48.1" y="59.3">BTLDR_RX</text>
<text x="48.4" y="56.6">BTLDR_TX</text>
<text x="62.8" y="58.1">22</text>
<text x="62.8" y="55.4">23</text>
<text x="134.1" y="55.4" transform="rotate(-90 134.1 55.4)">1</text>
<text x="139.4" y="55.4" transform="rotate(-90 139.4 55.4)">14</text>
<text x="144.8" y="55.4" transform="rotate(-90 144.8 55.4)">15</text>
<text x="226" y="57.7" transform="rotate(-90 226 57.7)">VDD</text>
<text x="57.1" y="64.6">C1</text>
<text x="57.1" y="61.9">C0</text>
<text x="62.8" y="63.4">20</text>
<text x="62.8" y="60.8">21</text>
<text x="135.3" y="65.4" transform="rotate(-90 135.3 65.4)">VDDIO</text>
<text x="140.6" y="62.9" transform="rotate(-90 140.6 62.9)">VCC</text>
<text x="145.9" y="64.4" transform="rotate(-90 145.9 64.4)">VCCA</text>
<text x="209" y="63.4">10</text>
<text x="209" y="60.8">11</text>
<text x="214.3" y="64.6">REGOUT</text>
<text x="214.3" y="61.9">FSYNC</text>
<text x="230.4" y="64.6">SDA/MOSI</text>
<text x="231.3" y="60.1" transform="rotate(-90 231.3 60.1)">VDDIO</text>
<text x="235.5" y="61.9">SCLK</text>
<text x="244.2" y="63.4">24</text>
<text x="244.2" y="60.8">23</text>
<text x="50.6" y="69.9">I2C_SDA</text>
<text x="57.1" y="67.3">C2</text>
<text x="62.8" y="71.4">17</text>
<text x="62.8" y="68.8">18</text>
<text x="62.8" y="66.1">19</text>
<text x="120.9" y="66.1">11</text>
<text x="122.2" y="71.4">9</text>
<text x="126.3" y="67.3">INT1</text>
<text x="142.3" y="67.3">SDA/MOSI</text>
<text x="142.7" y="69.9">SA0/MISO</text>
<text x="156.2" y="71.4">4</text>
<text x="156.2" y="68.8">7</text>
<text x="156.2" y="66.1">6</text>
<text x="209" y="68.8">21</text>
<text x="210.2" y="71.4">7</text>
<text x="214.3" y="69.9">AUX_DA</text>
<text x="230.6" y="67.3">AD0/MISO</text>
<text x="244.2" y="66.1">9</text>
<text x="244.2" y="71.4">22</text>
<text x="50.4" y="77.9">SPI_SCK</text>
<text x="50.8" y="72.6">I2C_SCL</text>
<text x="62.8" y="76.8">16</text>
<text x="126.3" y="72.6">INT2</text>
<text x="140.6" y="77.3" transform="rotate(-90 140.6 77.3)">GND</text>
<text x="147.4" y="72.6">SCLK</text>
<text x="150.2" y="77.9">CS</text>
<text x="156.2" y="76.8">8</text>
<text x="214.3" y="72.6">AUX_CL</text>
<text x="228.6" y="77.3" transform="rotate(-90 228.6 77.3)">GND</text>
<text x="237.7" y="75.3">INT</text>
<text x="238.3" y="72.6">CS</text>
<text x="244.2" y="74.1">12</text>
<text x="49.2" y="83.3">SPI_MISO</text>
<text x="49.2" y="80.6">SPI_MOSI</text>
<text x="62.8" y="82.1">14</text>
<text x="62.8" y="79.4">15</text>
<text x="139.4" y="83.5" transform="rotate(-90 139.4 83.5)">5*5</text>
<text x="47.7" y="85.9">DVDD_USB</text>
<text x="52.4" y="88.6">USB_N</text>
<text x="62.8" y="87.4">12</text>
<text x="62.8" y="84.8">13</text>
<text x="227.5" y="84.8" transform="rotate(-90 227.5 84.8)">18*2</text>
<text x="47.4" y="93.9">DGND_USB</text>
<text x="52.5" y="91.3">USB_P</text>
<text x="62.8" y="92.8">10</text>
<text x="62.8" y="90.1">11</text>
<text x="25.9" y="106.7" transform="rotate(-90 25.9 106.7)">VCC</text>
<text x="28.5" y="106.7" transform="rotate(-90 28.5 106.7)">UNUSED</text>
<text x="31.2" y="106.7" transform="rotate(-90 31.2 106.7)">TMS</text>
<text x="33.9" y="106.7" transform="rotate(-90 33.9 106.7)">TCK</text>
<text x="36.5" y="106.7" transform="rotate(-90 36.5 106.7)">TDO</text>
<text x="39.2" y="106.7" transform="rotate(-90 39.2 106.7)">B6</text>
<text x="41.9" y="106.7" transform="rotate(-90 41.9 106.7)">B5</text>
<text x="44.5" y="106.7" transform="rotate(-90 44.5 106.7)">B4</text>
<text x="47.2" y="106.7" transform="rotate(-90 47.2 106.7)">B3</text>
<text x="24.7" y="110.8" transform="rotate(-90 24.7 110.8)">1</text>
<text x="27.4" y="110.8" transform="rotate(-90 27.4 110.8)">2</text>
<text x="30" y="110.8" transform="rotate(-90 30 110.8)">3</text>
<text x="32.7" y="110.8" transform="rotate(-90 32.7 110.8)">4</text>
<text x="35.4" y="110.8" transform="rotate(-90 35.4 110.8)">5</text>
<text x="38" y="110.8" transform="rotate(-90 38 110.8)">6</text>
<text x="40.7" y="110.8" transform="rotate(-90 40.7 110.8)">7</text>
<text x="43.4" y="110.8" transform="rotate(-90 43.4 110.8)">8</text>
<text x="46" y="110.8" transform="rotate(-90 46 110.8)">9</text>
<text x="119.5" y="108.8">3</text>
<text x="123.6" y="109.9">VDD</text>
<text x="135.4" y="110">SDA</text>
<text x="135.6" y="112.6">SCL</text>
<text x="142.8" y="108.8">1</text>
<text x="142.8" y="111.4">2</text>
<text x="222.3" y="112.6">VCC</text>
<text x="228.8" y="112.6">SDA</text>
<text x="136.3" y="118">INT</text>
<text x="142.8" y="116.8">4</text>
<text x="222.3" y="118">GND</text>
<text x="229" y="118">SCL</text>
<text x="134.4" y="126">LED2</text>
<text x="134.4" y="123.3">LED1</text>
<text x="142.8" y="124.8">6</text>
<text x="142.8" y="122.1">9</text>
<text x="119.5" y="127.4">8</text>
<text x="123.6" y="128.6">GND</text>
<text x="134.4" y="128.6">LED3</text>
<text x="142.8" y="127.4">7</text>
<text x="26.1" y="132.8">1</text>
<text x="30.2" y="134">VCC</text>
<text x="43.5" y="136.6">RX</text>
<text x="43.7" y="134">TX</text>
<text x="49.5" y="132.8">3</text>
<text x="49.5" y="135.5">4</text>
<text x="26.1" y="140.8">2</text>
<text x="30.2" y="142">GND</text>
<text x="36.7" y="139.3">BL_CTRL</text>
<text x="39.1" y="142">RESET</text>
<text x="49.5" y="138.1">5</text>
<text x="49.5" y="140.8">6</text>
<text x="220.7" y="150">VCC</text>
<text x="220.3" y="155.3">GND</text>
<text x="220.6" y="152.6">OUT</text>
<text x="32" y="170.1">1</text>
<text x="32" y="172.8">3</text>
<text x="40.9" y="170.1">2</text>
<text x="40.9" y="172.8">4</text>
<text x="32" y="175.5">5</text>
<text x="32" y="178.1">7</text>
<text x="40.9" y="175.5">6</text>
<text x="40.9" y="178.1">8</text>
<text x="77.4" y="175.5">1</text>
<text x="77.4" y="178.1">3</text>
<text x="86.2" y="175.5">2</text>
<text x="86.2" y="178.1">4</text>
<text x="117.4" y="175.5">1</text>
<text x="117.4" y="178.1">3</text>
<text x="126.2" y="175.5">2</text>
<text x="126.2" y="178.1">4</text>
<text x="30.8" y="183.5">11</text>
<text x="32" y="180.8">9</text>
<text x="40.9" y="180.8">10</text>
<text x="40.9" y="183.5">12</text>
<text x="77.4" y="180.8">5</text>
<text x="77.4" y="183.5">7</text>
<text x="86.2" y="180.8">6</text>
<text x="86.2" y="183.5">8</text>
<text x="117.4" y="180.8">5</text>
<text x="117.4" y="183.5">7</text>
<text x="126.2" y="180.8">6</text>
<text x="126.2" y="183.5">8</text>
<text x="30.8" y="186.1">13</text>
<text x="30.8" y="188.8">15</text>
<text x="40.9" y="186.1">14</text>
<text x="40.9" y="188.8">16</text>
<text x="77.4" y="186.1">9</text>
<text x="86.2" y="186.1">10</text>
<text x="117.4" y="186.1">9</text>
<text x="126.2" y="186.1">10</text>
</g>
<g font-size="2.1" fill="#808080">
<text x="121.1" y="106.2">U3</text>
<text x="121.1" y="132.9">SI1147</text>
</g>
<g font-size="1.9" fill="#808080">
<text x="50.4" y="21.8">BBB_INT</text>
<text x="50.4" y="19.1">RESET</text>
<text x="50.4" y="24.4">BBB_CS</text>
<text x="50.4" y="29.8">BBB_MISO</text>
<text x="50.4" y="27.1">BBB_SCLK</text>
<text x="50.4" y="32.4">BBB_MOSI</text>
<text x="50.4" y="35.1">BTLDR_CTRL</text>
<text x="69.1" y="56.5">BTLDR_TX</text>
<text x="69.1" y="59.1">BTLDR_RX</text>
<text x="69.1" y="64.5">PRESSURE_CS</text>
<text x="69.1" y="61.8">PRESSURE_INT</text>
<text x="250.5" y="61.8">SCLK</text>
<text x="250.5" y="64.5">MOSI</text>
<text x="69.1" y="69.8">SDA</text>
<text x="69.1" y="67.1">LIGHT_INT</text>
<text x="102.5" y="67.1">PRESSURE_INT</text>
<text x="162.5" y="67.1">MOSI</text>
<text x="162.5" y="69.8">MISO</text>
<text x="250.5" y="67.1">MISO</text>
<text x="69.1" y="77.8">SCLK</text>
<text x="69.1" y="72.5">SCL</text>
<text x="162.5" y="72.5">SCLK</text>
<text x="162.5" y="77.8">PRESSURE_CS</text>
<text x="250.5" y="72.5">ACCEL_CS</text>
<text x="250.5" y="75.1">ACCEL_INT</text>
<text x="69.1" y="80.5">MOSI</text>
<text x="69.1" y="83.1">MISO</text>
<text x="149.1" y="109.8">SDA</text>
<text x="149.1" y="112.5">SCL</text>
<text x="242.5" y="112.5">SDA</text>
<text x="50.4" y="115.1">ACCEL_CS</text>
<text x="50.4" y="117.8">ACCEL_INT</text>
<text x="149.1" y="117.8">LIGHT_INT</text>
<text x="242.5" y="117.8">SCL</text>
<text x="50.4" y="120.5">PIR_OUT</text>
<text x="50.4" y="123.2">UN</text>
<text x="27.7" y="129.2">J3</text>
<text x="55.8" y="133.8">BTLDR_TX</text>
<text x="55.8" y="136.5">BTLDR_RX</text>
<text x="79.1" y="133" transform="rotate(-90 79.1 133)">SDA</text>
<text x="87.1" y="132.9" transform="rotate(-90 87.1 132.9)">SCL</text>
<text x="55.8" y="139.2">BTLDR_CTRL</text>
<text x="55.8" y="141.8">RESET</text>
<text x="27.7" y="146.5">TC2030-CC2538-BL-NL</text>
<text x="234.5" y="152.5">PIR_OUT</text>
<text x="22.9" y="173.8">N$2</text>
<text x="47.8" y="173.8">N$20</text>
<text x="16.4" y="179.2">ACCEL_CS</text>
<text x="18.1" y="176.5">PIR_OUT</text>
<text x="47.8" y="179.2">ACCEL_INT</text>
<text x="47.8" y="176.5">UNUSED3</text>
<text x="72.1" y="179.2">5V</text>
<text x="90.4" y="176.5">BBB_MOSI</text>
<text x="90.4" y="179.2">BBB_MISO</text>
<text x="112.1" y="179.2">5V</text>
<text x="130.5" y="176.5">BBB_MOSI</text>
<text x="130.5" y="179.2">BBB_MISO</text>
<text x="21.5" y="181.8">MOSI</text>
<text x="22.7" y="184.5">SCL</text>
<text x="47.8" y="184.5">SCLK</text>
<text x="47.8" y="181.8">MISO</text>
<text x="64.8" y="184.5">BBB_GPIO</text>
<text x="90.4" y="184.5">BBB_CS</text>
<text x="90.4" y="181.8">BBB_SCLK</text>
<text x="104.8" y="184.5">BBB_GPIO</text>
<text x="130.5" y="184.5">BBB_CS</text>
<text x="130.5" y="181.8">BBB_SCLK</text>
<text x="12.2" y="189.8">PRESSURE_CS</text>
<text x="16.6" y="187.2">LIGHT_INT</text>
<text x="47.8" y="189.8">PRESSURE_INT</text>
<text x="47.8" y="187.2">SDA</text>
<text x="90.4" y="187.2">BBB_INT</text>
<text x="130.5" y="187.2">BBB_INT</text>
</g>
</svg>
